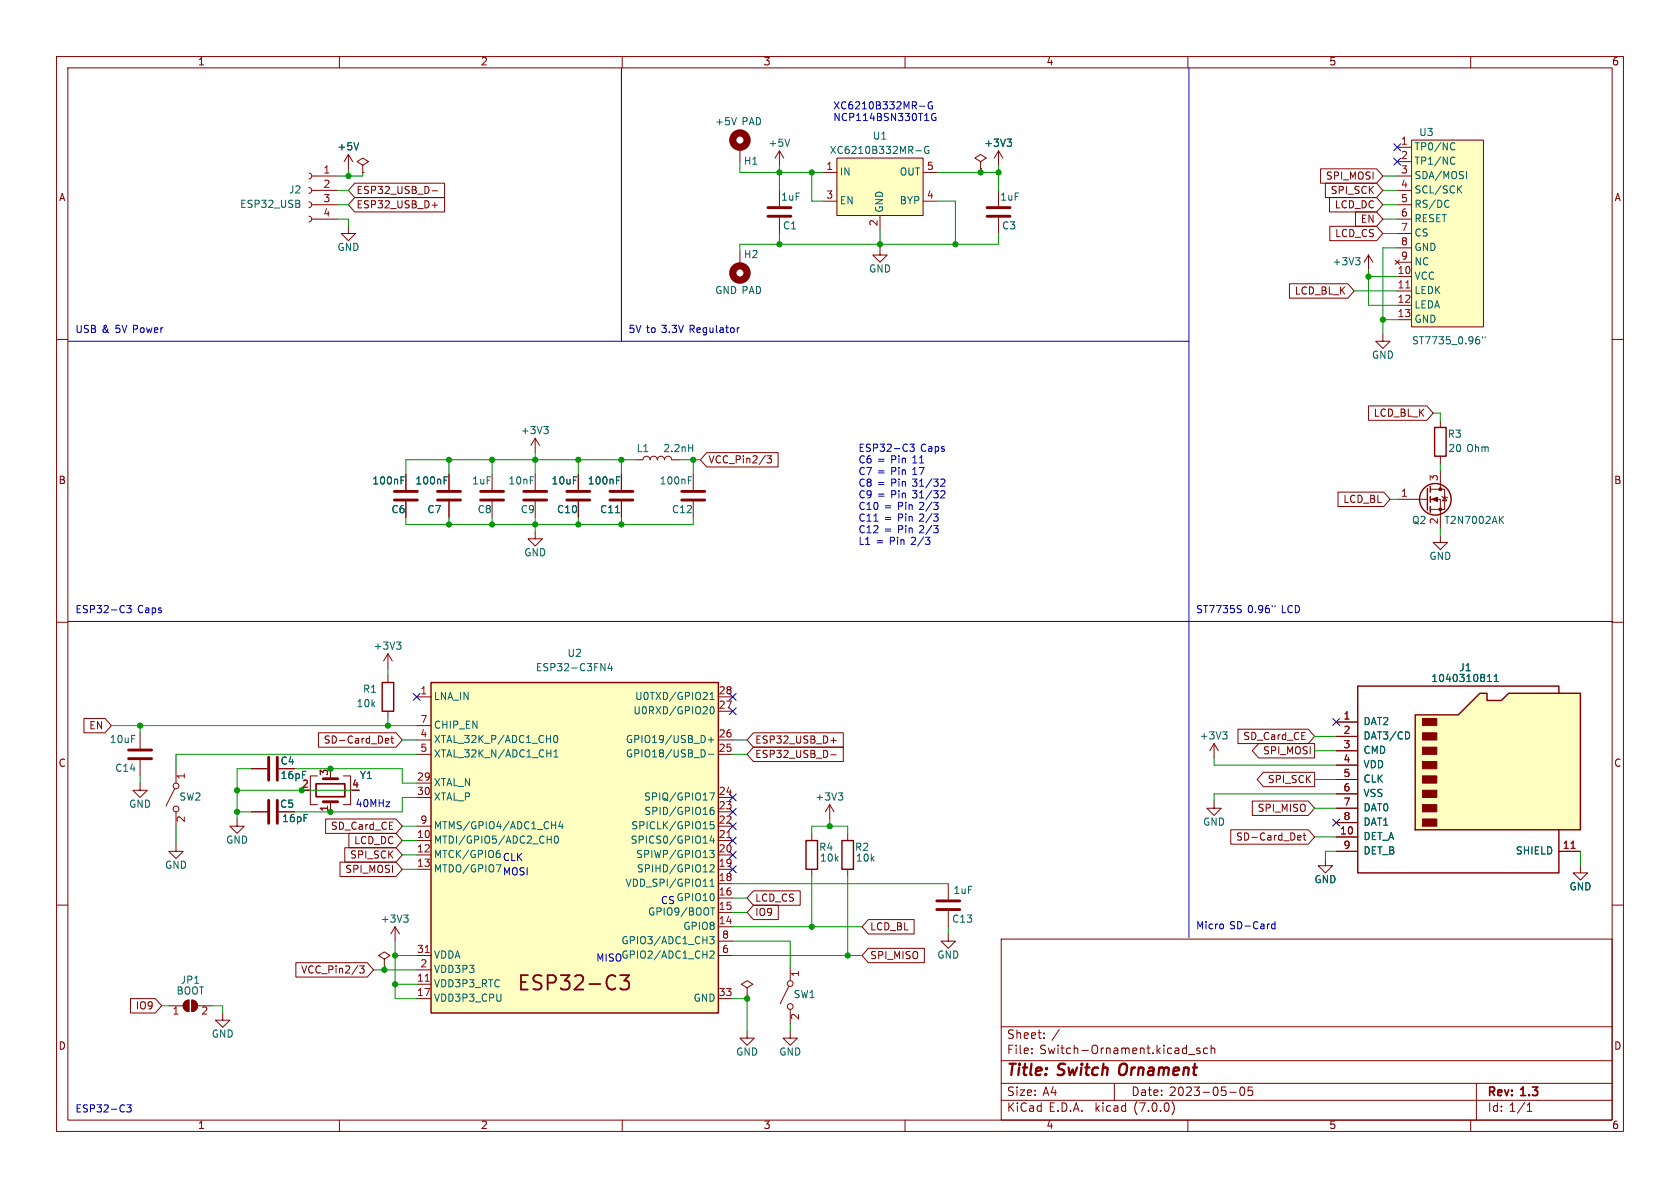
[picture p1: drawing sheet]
<svg xmlns="http://www.w3.org/2000/svg" width="297mm" height="210mm" viewBox="0 0 297 210" stroke-linecap="round" stroke-linejoin="round" font-family="sans-serif">
<g fill="none" stroke="#840000" stroke-width=".18">
<path d="M10 10h277v190h-277zM12 12h273v186h-273zM60 10v2M110 10v2M160 10v2M210 10v2M260 10v2M54.6 38.2l.4 .2 .1 .3-.1 .4-.4 .1M54.6 35.7l.4 .1 .1 .4-.1 .4-.4 .1M54.6 33.1l.4 .2 .1 .4-.1 .3-.4 .2M54.6 30.6l.4 .2 .1 .3-.1 .4-.4 .1M55.1 38.7h4.6"/>
<path d="M55.1 36.2h4.6M55.1 33.7h4.6M55.1 31.1h4.6M61.6 27.3l.8 1.3M61.6 27.3v2.5M61.6 27.3l-.8 1.3M64.1 29.2l-1-.6 1-.7 1.1 .7-1.1 .6v1.3M64.1 30.5h.1M130.8 26v2.6M137.8 26.7v2.5M137.8 33.7v2.7M137.8 38.5v2.8"/>
<path d="M137.8 26.7l-.8 1.2M137.8 26.7l.8 1.2M145.4 30.5h2.6M145.4 35.6h2.6M148 27.9h15.2v10.2h-15.2zM155.6 38.1v2.5M163.2 30.5h2.5M163.2 35.6h2.5M173.4 28.6l1-.7-1-.6-1.1 .6 1.1 .7v1.2M173.4 29.8h.1M176.5 26.7v2.5M176.5 33.7v2.7"/>
<path d="M176.5 38.5v2.8M176.5 26.7l-.7 1.2M176.5 26.7l.8 1.2M10 60h2M61.6 40v1.3h-1.3l1.3 1.2 1.3-1.2h-1.3M155.6 43.8v1.3h1.2l-1.2 1.3-1.3-1.3h1.3M285 60h2M94.6 77.5v2.5M94.6 77.5l-.7 1.2M94.6 77.5l.8 1.2M71.8 83.8v2.8M71.8 88.6v2.8"/>
<path d="M79.4 83.8v2.8M79.4 88.6v2.8M87 83.8v2.8M87 88.6v2.8M94.6 94v1.3h1.3l-1.3 1.2-1.3-1.2h1.3M94.6 83.8v2.8M94.6 88.6v2.8M102.2 83.8v2.8M102.2 88.6v2.8M109.9 83.8v2.8M109.9 88.6v2.8M112.4 81.3h1.3a.64 .64 0 0 1 .6-.7 .64 .64 0 0 1 .6 .7 .64 .64 0 0 1 .7-.7 .64 .64 0 0 1 .6 .7 .64 .64 0 0 1 .6-.7 .64 .64 0 0 1 .7 .7 .64 .64 0 0 1 .6-.7 .64 .64 0 0 1 .6 .7h1.3"/>
<path d="M10 110h2M68.6 115.6v2.5M68.6 119.4v1.3M68.6 115.6l-.8 1.2M68.6 115.6l.7 1.2M285 110h2M54.6 139.7h.3M56.1 137.2h-1.2v5h1.2M60.7 137.2h1.3v5h-1.3M68.6 125.7v1.3M214.6 131.4l-.7 1.3M214.6 131.4v2.6"/>
<path d="M214.6 131.4l.8 1.3M10 160h2M58.4 141.7v1.8M143.5 147.3v1.3M143.5 153.7v1.2M146.7 142.2l-.8 1.3M146.7 142.2v2.6M146.7 142.2l.7 1.3M149.9 147.3v1.3M149.9 153.7v1.2M167.6 156.2v2.8M214.6 141.6v1.3h1.3l-1.3 1.2-1.2-1.2h1.2"/>
<path d="M285 160h2M29.8 177.8h2.6M32.7 177.1l.7-.3v2a1.02 1.02 0 0 1-.9-.6 1.02 1.02 0 0 1 .2-1.1zM33.9 176.8a1.02 1.02 0 0 1 1 1 1.02 1.02 0 0 1-1 1zM34.9 177.8h2.6M39.4 179.1v1.2h1.2l-1.2 1.3-1.3-1.3h1.3M69.8 163.8l-.7 1.3M69.8 163.8v2.6M69.8 163.8l.8 1.3M167.6 165.1v1.3h1.3l-1.3 1.2-1.2-1.2h1.2M167.6 161v2.8M177 166h108v32h-108z"/>
<path d="M60 198v2M110 198v2M160 198v2M177 194.5h108M177 191.5h108M177 187.5h108M177 181.5h108M182.4 186.1v.2M182.4 185.3v.2M184.6 183.4v.2M184.6 182.6v.2M197 191.5v3"/>
<path d="M207.2 194.8a1.74 1.74 0 0 1 0 2.2M210 198v2M210.1 186.4h1.2M212.1 185.3h-.3l-.3 .2 .1 .2 .5 .1v.4h-.6M213.5 185.3h-.5l-.2 .2v.5l.1 .2h.6M214.1 185.4l.2-.1h.4l.1 1M214.1 184.8v1.5M217.4 193.1h1.1M219.4 192.2h.1a.81 .81 0 0 1 .6 .6 .81 .81 0 0 1-.3 .8l-.1 .1a.81 .81 0 0 1-.6-.7 .81 .81 0 0 1 .3-.8zM221.4 192.2h-.7l-.1 .7 .2-.2 .5 .1 .2 .2-.1 .5-.2 .2-.6-.2M260 198v2M261 191.5v6.5"/>
<path d="M270 196.5h.8M270 195.4l.4-.4v1.5"/>
</g>
<path d="M197.9 188.7v1.1" fill="none" stroke="#840000" stroke-width=".4"/>
<path d="M67.6 120.7h2v5h-2zM142.5 148.6h2v5.1h-2zM148.8 148.6h2.1v5.1h-2.1z" fill="none" stroke="#840000" stroke-width=".25"/>
<g fill="none" stroke="#006464" stroke-width=".18">
<path d="M63.4 25.2l-.4 1.3M130.2 20.8l-.4 1.3M139.6 24.6l-.4 1.3M161.9 26.7h1M164.2 25.9a.59 .59 0 0 0-.8 .6 .59 .59 0 0 0 .8 .6v-.5h-.2M178 24.6h.8l-.4 .5M178.6 25.1l.2 .2v.3l-.2 .3M96.1 75.4h.8l-.4 .5M96.7 75.9l.2 .2v.3l-.2 .3M121.7 79.2h.8M122.5 78.6v1.2M70.9 84.3h.6"/>
<path d="M78.5 84.3h.6M109 84.3h.6M70.1 113.5h.8l-.4 .5M70.6 114l.3 .2v.3l-.3 .3M216.1 129.4h.8l-.4 .5M216.7 129.9l.2 .2v.3l-.2 .2M148.2 140.2h.8l-.4 .5M148.7 140.7l.3 .2v.3l-.3 .2M71.4 161.8h.7l-.4 .4M71.9 162.2l.2 .3v.3l-.2 .2"/>
</g>
<g fill="none" stroke="#840000" stroke-width=".51">
<path d="M135.8 36.7h4M135.8 38.2h4M174.5 36.7h4.1M174.5 38.2h4.1M69.7 86.9h4.1M69.7 88.4h4.1M77.3 86.9h4.1M77.3 88.4h4.1M85 86.9h4M85 88.4h4M92.6 86.9h4M92.6 88.4h4"/>
<path d="M100.2 86.9h4.1M100.2 88.4h4.1M107.8 86.9h4.1M107.8 88.4h4.1M57.1 137.7h2.6M57.1 141.7h2.6M165.6 159.3h4.1M165.6 160.8h4.1"/>
</g>
<path d="M55.9 138.6h5.1v2.2h-5.1z" fill="none" stroke="#840000" stroke-width=".3"/>
<path d="M148 27.9h15.2v10.2h-15.2z" fill="#ffffc2" stroke="#ffffc2" stroke-width=".18"/>
<circle cx="130.8" cy="24.8" r="1.27" fill="none" stroke="#840000" stroke-width="1.3"/>
<g fill="#840000" stroke="#840000" stroke-width=".18">
<path d="M32.7 177.1l.7-.3v2a1.02 1.02 0 0 1-.9-.6 1.02 1.02 0 0 1 .2-1.1z"/>
<path d="M33.9 176.8a1.02 1.02 0 0 1 1 1 1.02 1.02 0 0 1-1 1z"/>
</g>
<path d="M250.2 126.4h7.6l3.8-3.8h1.3v1.2h2.5l1.3-1.2h12.7v24.1h-29.2z" fill="#ffffc2"/>
<g fill="#840000" stroke="#840000" stroke-width=".18">
<path d="M251.5 144.8h2.5v1.3h-2.5z"/>
<path d="M251.5 142.2h2.5v1.3h-2.5z"/>
<path d="M251.5 139.7h2.5v1.3h-2.5z"/>
<path d="M251.5 137.2h2.5v1.2h-2.5z"/>
<path d="M251.5 134.6h2.5v1.3h-2.5z"/>
<path d="M251.5 132.1h2.5v1.3h-2.5z"/>
<path d="M251.5 129.5h2.5v1.3h-2.5z"/>
<path d="M251.5 127h2.5v1.3h-2.5z"/>
<path d="M253.1 88.3l1-.4v.7z"/>
<circle cx="254.6" cy="90" r=".25"/>
<circle cx="254.6" cy="86.5" r=".25"/>
</g>
<g fill="none" stroke="#840000" stroke-width=".25">
<path d="M253.6 75.6h2.1v5h-2.1zM252.3 86.4v3.8M252.9 86v1M252.9 87.8v1M252.9 89.5v1.1M76.2 120.7h50.8v58.4h-50.8zM250.2 126.4h7.6l3.8-3.8h1.3v1.2h2.5l1.3-1.2h12.7v24.1h-29.2zM275.6 122.6v-1.3h-35.6v33h35.6v-7.6"/>
<circle cx="253.7" cy="88.3" r="2.79"/>
</g>
<g fill="none" stroke="#840000" stroke-width=".18">
<path d="M62.7 32.4h15.9v2.5h-15.9l-1.1-1.2zM62.7 34.9h15.9v2.6h-15.9l-1.1-1.3zM64.1 30.5h.1M76.4 33.7h1M76.4 36.3h1M173.4 29.8h.1M233.5 29.8h9.9l1.1 1.3-1.1 1.3h-9.9zM234.3 32.4h9.1l1.1 1.3-1.1 1.2h-9.1zM235 34.9h8.4l1.1 1.3-1.1 1.3h-8.4zM239.6 37.5h3.8l1.1 1.2-1.1 1.3h-3.8zM247 26h2.6M247 28.6h2.6"/>
<path d="M247 31.1h2.6M247 33.7h2.6M247 36.2h2.6M247 38.7h2.6M249.6 24.8h12.7v33h-12.7zM130.8 44.5v2.5M228 50.2h10.3l1.1 1.2-1.1 1.3h-10.3zM235.1 40h8.3l1.1 1.3-1.1 1.2h-8.3zM241.9 45.1l-.7 1.3M241.9 45.1v2.5M241.9 45.1l.8 1.3M244.5 59.1v1.2h1.2l-1.2 1.3-1.3-1.3h1.3"/>
<path d="M246.6 46l.8 .7M247 48.9h2.6M247 51.4h2.6M247 54h2.6M247 56.5h2.6M247 41.3h2.6M247 43.8h2.6M247 46.4h2.6M247.4 46l-.8 .7M241.9 71.8h10.4l1.1 1.2-1.1 1.3h-10.4zM254.6 74.3v1.3M71.8 83.8v2.8"/>
<path d="M71.8 88.6v2.8M79.4 83.8v2.8M79.4 88.6v2.8M102.2 83.8v2.8M102.2 88.6v2.8M109.9 83.8v2.8M109.9 88.6v2.8M122.6 83.8v2.8M122.6 88.6v2.8M124.9 80h12.7v2.6h-12.7l-1.1-1.3zM135.6 80.6h.8l-.4 .5 .3 .1v.5l-.2 .1-.5-.1M236.5 87h8.1l1.1 1.3-1.1 1.2h-8.1z"/>
<path d="M247 88.3h5.3M252.9 88.3h1.7v5M252.9 86.5h2.5v3.5h-2.5M254.6 94.6v1.3h1.3l-1.3 1.3-1.2-1.3h1.2M254.6 80.6v1.3M254.6 83.2v3.3M254.9 87.8l.1 .1h.8l.1 .1M255.4 87.9l.4 .6h-.8zM14.8 127h3.8l1.1 1.3-1.1 1.2h-3.8zM24.8 138.4v1.3h1.2l-1.2 1.3-1.3-1.3h1.3M24.8 129.5v2.8M24.8 134.4v2.8"/>
<path d="M30.9 139.4l-1.6 3.1M31.1 135.9v2.5M44.4 135.9h2.8M56.3 129.5h13.7l1.1 1.3-1.1 1.3h-13.7zM68.3 130.5l.4 .1v.2l-.6 .1M68.7 131.3l-.4 .1M69.1 130.5h.5M69.3 130.1v1.1l.3 .2M73.7 123.2h2.5M73.7 133.4h2.5M73.7 130.8h2.5M73.7 138.4h2.5"/>
<path d="M73.7 128.3h2.5M127 123.2h2.5M127 133.4h2.5M127 130.8h2.5M127 125.7h2.5M133.2 129.5h15.9v2.6h-15.9l-1.1-1.3zM133.2 132.1h15.9v2.5h-15.9l-1.1-1.2zM146.9 130.9h.9M146.9 133.4h.9M218.9 128.9h12.4l1.1 1.3-1.1 1.2h-12.4zM222.5 131.4h9.9v2.6h-9.9l-1.1-1.3zM223.4 136.5h9v2.6h-9l-1.2-1.3z"/>
<path d="M236.2 127.6h3.8M236.2 130.2h3.8M236.2 132.7h3.8M236.2 135.3h3.8M236.2 137.8h3.8M31.1 149.2v1.3h1.3l-1.3 1.3-1.3-1.3h1.3M31.1 143.5v2.6M41.9 144.8v1.3h1.3l-1.3 1.2-1.3-1.2h1.3M44.4 143.5h2.8M57.6 144.8h12.4l1.1 1.3-1.1 1.2h-12.4zM58.4 142.2v1.3M60.1 152.4h9.9l1.1 1.3-1.1 1.2h-9.9z"/>
<path d="M61 149.9h9l1.1 1.2-1.1 1.3h-9zM61.7 147.3h8.3l1.1 1.3-1.1 1.3h-8.3zM73.7 148.6h2.5M73.7 151.1h2.5M73.7 153.7h2.5M73.7 146.1h2.5M73.7 141h2.5M127 143.5h2.5M127 148.6h2.5M127 151.1h2.5M127 153.7h2.5M127 158.8h2.5"/>
<path d="M127 156.2h2.5M127 146.1h2.5M127 141h2.5M133.2 157.5h8.3v2.5h-8.3l-1.1-1.2zM217.6 146.7h13.7l1.1 1.3-1.1 1.2h-13.7zM221.4 141.6h9.9l1.1 1.3-1.1 1.2h-9.9zM229.6 147.7h.4v.3l-.6 .1M230 148.5h-.4M230.4 147.7h.5M230.6 147.2v1.1l.3 .2M234.3 151.8v1.2h1.3l-1.3 1.3-1.3-1.3h1.3M236.2 148h3.8"/>
<path d="M236.2 150.5h3.8M236.2 140.3h3.8M236.2 142.9h3.8M236.2 145.4h3.8M275.6 150.5h3.8M279.4 153v1.3h1.3l-1.3 1.3-1.3-1.3h1.3M23.1 176.5h4.4l1.1 1.3-1.1 1.3h-4.4zM52.3 170.2h12.6l1.1 1.3-1.1 1.2h-12.6zM63.6 170.7h.8l-.5 .5 .4 .1v.6l-.2 .1-.5-.1M67.9 169.5l1.1-.6-1.1-.6-1 .6 1 .6v1.3M67.9 170.8h.1M73.7 174h2.5"/>
<path d="M73.7 176.5h2.5M73.7 171.5h2.5M73.7 168.9h2.5M127 163.8h2.5M127 161.3h2.5M127 176.5h2.5M127 168.9h2.5M127 166.4h2.5M132.1 174.6l1-.6-1-.6-1 .6 1 .6v1.3M132.1 175.9h.1M133.2 160h4.4v2.6h-4.4l-1.1-1.3zM139.4 174.4l-1.5 3"/>
<path d="M139.7 170.8v2.6M139.7 178.4v2.6M153.5 167.6h9.9v2.6h-9.9l-1.1-1.3zM153.5 162.6h8.1v2.5h-8.1l-1.1-1.3zM132.1 182.2v1.3h1.2l-1.2 1.3-1.3-1.3h1.3M139.7 182.2v1.3h1.3l-1.3 1.3-1.3-1.3h1.3"/>
<circle cx="31.1" cy="138.9" r=".51"/>
<circle cx="31.1" cy="143" r=".51"/>
<circle cx="139.7" cy="173.9" r=".51"/>
<circle cx="139.7" cy="177.9" r=".51"/>
</g>
<path d="M248.5 50.9h.8M128.5 148.1h.7M277.7 150h.8M75.2 173.5h.7M75.2 168.4h.7" fill="none" stroke="#a90000" stroke-width=".18"/>
<g fill="none" stroke="#006464" stroke-width=".18">
<path d="M63.4 25.2l-.4 1.3M178 24.6h.8l-.4 .5M178.6 25.1l.2 .2v.3l-.2 .3M256.1 35.5h.1M256.2 36.5l-.1 .1M256.8 25.2l.4 .2M256.8 27.8l.4 .1M257.2 26.4l-.4 .1M257.2 28.9l-.4 .1M257.9 33.4l.5 .7M258.4 32.9l-.7 .7M259.3 30.3v1.3"/>
<path d="M239.6 45.6h.8l-.4 .4M240.2 46l.2 .3v.3l-.2 .2M261.2 59.5h.3M262.1 59.5v.3M262.6 59.5v.3M261.1 60l.4 .1 .1 .1-.1 .5-.4 .1M70.9 84.3h.6M78.5 84.3h.6M109 84.3h.6M121.7 84.3h.6M265.3 91.8l.5 .7M265.8 91.3l-.7 .7"/>
<path d="M106.2 117.3l.8 1.3v-1.3M107.8 117.2l-.3 1h.8M108.1 117.7v.9M263.1 119.5l.2-.3v1.3M264.2 119.6l.3-.4v1.3M97.9 133.8h.8M97.9 132.9l.4-.4v1.3M98 130.1l.2-.1a.68 .68 0 0 1 .4 .6 .68 .68 0 0 1-.4 .7l-.2-.1-.1-.4zM124.3 132.5a.68 .68 0 0 1 .4 .7 .68 .68 0 0 1-.4 .6M125.2 133.3h1M125.2 130.8h1M125.5 122.7l.4-.3v1.3"/>
<path d="M125.5 123.7h.8M125.7 130.3v1M125.7 125l.1-.1a.68 .68 0 0 1 .5 .7 .68 .68 0 0 1-.5 .6 .84 .84 0 0 1-.1-1.2zM249.1 129.6l.1 .3-.1 .6M263 120.5h.7M264.2 120.5h.7M87.7 152.9h.9l-.6 1.2M88 150.8l.4 .1M88.1 150.3h.2M88.4 151.5l-.4 .1M96.7 148.4h.8M97.5 147.8v1.3"/>
<path d="M97.5 145.9h.7M98.2 147.8h.1a.68 .68 0 0 1 .4 .6 .68 .68 0 0 1-.4 .7 .84 .84 0 0 1-.1-1.3zM98.2 145.2v1.3M99.1 145.2l-.3 .9h.8M99.4 145.7v.8M125.5 150.3h.8l-.5 .5 .4 .1v.6l-.2 .1-.5-.1M125.5 140.2h.8l-.5 1.2M125.5 153l.5-.1 .3 .3-.8 .9h.8M125.5 156.7h.8M125.5 155.8l.4-.4v1.3M125.8 147.7l-.3 .9h.8M126.1 142.7l-.3 .1a.86 .86 0 0 0 0 1.2l.4-.1 .1-.5-.3-.2-.4 .1-.1 .1"/>
<path d="M126.1 148.2v.9M126.2 145.2h-.6l-.1 .7 .2-.2 .4 .1 .2 .2-.1 .4-.2 .1-.5-.1M125.5 165.6h.8l-.5 .5 .4 .1v.5l-.2 .1-.5-.1M125.5 168.2l.5-.1 .3 .4-.8 .9h.8M125.6 160.5h.8M126 160.5v1.3"/>
</g>
<circle cx="130.8" cy="48.3" r="1.27" fill="none" stroke="#840000" stroke-width="1.3"/>
<path d="M120.5 86.9h4.1M120.5 88.4h4.1M22.7 132.6h4.1M22.7 134.1h4.1M47.5 133.9v4M49 133.9v4M47.5 141.5v4M49 141.5v4" fill="none" stroke="#840000" stroke-width=".51"/>
<g fill="#ffffc2" stroke="#ffffc2" stroke-width=".18">
<path d="M249.6 24.8h12.7v33h-12.7z"/>
<path d="M76.2 120.7h50.8v58.4h-50.8z"/>
</g>
<path d="M109.6 172.4h1.6l-.8 1a.69 .69 0 0 1 .8 .4v.6l-.2 .4-.3 .1h-.7l-.4-.2" fill="none" stroke="#840000" stroke-width=".32"/>
<g fill="none" stroke="#0000c2" stroke-width=".18">
<path d="M109.9 12.1v48.2M162.6 18.8h.9M164.8 18a.59 .59 0 0 0-.7 .6 .59 .59 0 0 0 .7 .6l.1-.5h-.3M210.2 12.1v153.6M165.4 20.1a.59 .59 0 0 0-.7 .6 .59 .59 0 0 0 .7 .6l.1-.5h-.3M130.7 57.9l-.4 .3M12.1 60.3h198.1M160.8 78.5h.8l-.4 .5 .4 .1v.6l-.2 .1-.6-.1M164.3 95.5l.1 .2-.1 .5M164.4 95l-.4 .5M165.1 90.9h.7l-.4 .4M165.1 92.9h.7l-.4 .5"/>
<path d="M165.7 89.3l.1 .2-.1 .5M165.7 91.4l.1 .2-.1 .5M165.7 93.5l.1 .1-.1 .5M165.8 88.8l-.4 .5M166.4 84.7h.4l.3 .3-.8 1h.8M166.4 86.8l.4-.1 .3 .4-.8 .9h.8M12.1 109.9h273M22.4 107h.8l-.4 .5 .3 .1v.6l-.1 .1-.6-.1M219.3 107l.1 .1M219.3 107.8l.1 .1-.1 .3M225.4 107v.3M224.8 163.9l.2 .3 .4-.1"/>
<path d="M225.4 162.9v1.3M225.4 163.4l-.4-.1-.2 .3M22.4 195.3h.8l-.4 .5 .3 .1v.6l-.1 .1-.6-.1"/>
</g>
<g fill="none" stroke="#009600" stroke-width=".18">
<path d="M59.7 38.7h1.9v1.3M59.7 33.7h1.9M59.7 36.2h1.9M61.6 29.8v1.3M64.1 30.5v.6h-4.4M130.8 28.6v1.9h14.6M137.8 29.2v4.5M143.5 30.5v5.1h1.9M165.7 30.5h10.8M165.7 35.6h3.2v7.6M173.4 29.8v.7M176.5 29.2v4.5"/>
<path d="M244.5 38.7h2.5M244.5 33.7h2.5M244.5 36.2h2.5M244.5 31.1h2.5M137.8 41.3v1.9M155.6 40.6v3.2M176.5 41.3v1.9h-45.7v1.3M239.4 51.4h7.6M241.9 47.6v6.4h5.1M241.9 48.9h5.1M244.5 41.3h2.5M244.5 56.5h2.5"/>
<path d="M247 43.8h-2.5v15.3M253.4 73h1.2v1.3M71.8 91.4v1.3h50.8v-1.3M79.4 81.3v2.5M79.4 91.4v1.3M87 81.3v2.5M87 91.4v1.3M94.6 80v3.8M94.6 91.4v2.6M102.2 81.3v2.5M102.2 91.4v1.3M109.9 81.3v2.5"/>
<path d="M109.9 91.4v1.3M112.4 81.3h-40.6v2.5M120 81.3h3.8M122.6 81.3v2.5M245.7 88.3h1.3M254.6 81.9v1.3M254.6 93.3v1.3M68.6 118.1v1.3M19.7 128.3h54M24.8 128.3v1.2M24.8 137.2v1.2M41.9 139.7h21.6"/>
<path d="M44.4 135.9h-2.5v8.9M52.1 135.9h19v2.5h2.6M68.6 127v1.3M71.1 130.8h2.6M73.7 133.4h-42.6v2.5M129.5 133.4h2.6M129.5 130.8h2.6M214.6 134v1.3h21.6M232.4 130.2h3.8M232.4 137.8h3.8M232.4 132.7h3.8M31.1 146.1v3.1"/>
<path d="M41.9 143.5h2.5M71.1 148.6h2.6M71.1 146.1h2.6M71.1 153.7h2.6M71.1 151.1h2.6M73.7 141h-2.6v2.5h-19M129.5 158.8h2.6M129.5 156.2h38.1M143.5 147.3v-1.2h6.4v1.2M143.5 154.9v8.9M146.7 144.8v1.3M149.9 154.9v14"/>
<path d="M232.4 142.9h3.8M232.4 148h3.8M236.2 140.3h-21.6v1.3M236.2 150.5h-1.9v1.3M279.4 150.5v2.5M28.6 177.8h1.2M37.5 177.8h1.9v1.3M66 171.5h7.7M67.9 170.8v.7M69.8 166.4v10.1h3.9M69.8 168.9h3.9M69.8 174h3.9"/>
<path d="M129.5 168.9h22.9M129.5 161.3h2.6M129.5 176.5h2.6M129.5 166.4h10.2v4.4M129.5 163.8h22.9M132.1 175.9v6.3M167.6 163.8v1.3M139.7 181v1.2"/>
</g>
<g fill="none" stroke="#000084" stroke-width=".18">
<path d="M246.4 28l1.2 1.2M246.4 25.4l1.2 1.2M247.6 28l-1.2 1.2M247.6 25.4l-1.2 1.2M73.1 122.6l1.2 1.2M74.3 122.6l-1.2 1.2M128.9 125.1l1.2 1.2M128.9 122.6l1.2 1.2M130.1 125.1l-1.2 1.2M130.1 122.6l-1.2 1.2M235.6 127l1.2 1.2M236.8 127l-1.2 1.2"/>
<path d="M128.9 150.5l1.2 1.2M128.9 140.4l1.2 1.2M128.9 145.4l1.2 1.3M128.9 142.9l1.2 1.2M128.9 148l1.2 1.2M128.9 153.1l1.2 1.2M130.1 150.5l-1.2 1.2M130.1 140.4l-1.2 1.2M130.1 142.9l-1.2 1.2M130.1 145.4l-1.2 1.3M130.1 148l-1.2 1.2M130.1 153.1l-1.2 1.2"/>
<path d="M235.6 144.8l1.2 1.2M236.8 144.8l-1.2 1.2"/>
</g>
<g fill="#009600" stroke="#009600" stroke-width=".18">
<circle cx="61.6" cy="31.1" r=".46"/>
<circle cx="79.4" cy="81.3" r=".46"/>
<circle cx="68.6" cy="128.3" r=".46"/>
<circle cx="69.8" cy="174" r=".46"/>
<circle cx="132.1" cy="176.5" r=".46"/>
<circle cx="67.9" cy="171.5" r=".46"/>
<circle cx="41.9" cy="143.5" r=".46"/>
<circle cx="69.8" cy="168.9" r=".46"/>
<circle cx="53.3" cy="139.7" r=".46"/>
<circle cx="41.9" cy="139.7" r=".46"/>
<circle cx="24.8" cy="128.3" r=".46"/>
<circle cx="58.4" cy="135.9" r=".46"/>
<circle cx="58.4" cy="143.5" r=".46"/>
<circle cx="87" cy="92.7" r=".46"/>
<circle cx="79.4" cy="92.7" r=".46"/>
<circle cx="87" cy="81.3" r=".46"/>
<circle cx="94.6" cy="92.7" r=".46"/>
<circle cx="102.2" cy="81.3" r=".46"/>
<circle cx="94.6" cy="81.3" r=".46"/>
<circle cx="102.2" cy="92.7" r=".46"/>
<circle cx="109.9" cy="81.3" r=".46"/>
<circle cx="173.4" cy="30.5" r=".46"/>
<circle cx="168.9" cy="43.2" r=".46"/>
<circle cx="176.5" cy="30.5" r=".46"/>
<circle cx="155.6" cy="43.2" r=".46"/>
<circle cx="143.5" cy="30.5" r=".46"/>
<circle cx="137.8" cy="30.5" r=".46"/>
<circle cx="137.8" cy="43.2" r=".46"/>
<circle cx="122.6" cy="81.3" r=".46"/>
<circle cx="109.9" cy="92.7" r=".46"/>
<circle cx="244.5" cy="56.5" r=".46"/>
<circle cx="241.9" cy="48.9" r=".46"/>
<circle cx="146.7" cy="146.1" r=".46"/>
<circle cx="149.9" cy="168.9" r=".46"/>
<circle cx="143.5" cy="163.8" r=".46"/>
</g>
<text font-size="3.5" fill="#840000" x="91.4" y="175.7">ESP32-C3</text>
<g font-size="2.8" fill="#840000">
<text x="178" y="190.8">Title:</text>
<text x="187.1" y="190.8">Switch</text>
<text x="198.6" y="190.8">Ornament</text>
</g>
<g font-size="2.1" fill="#840000">
<text x="178" y="183.9">Sheet:</text>
<text x="185.9" y="183.9">/</text>
<text x="178" y="186.6">File:</text>
<text x="183.8" y="186.6">Switch-Ornament.kicad_sch</text>
<text x="178" y="196.8">KiCad</text>
<text x="178" y="194">Size:</text>
<text x="184.3" y="194">A4</text>
<text x="185.4" y="196.8">E.D.A.</text>
<text x="193.7" y="196.8">kicad</text>
<text x="200" y="194">Date:</text>
<text x="200.6" y="196.8">(7.0.0)</text>
<text x="206.7" y="194">2023-05-05</text>
<text x="263" y="194.2">Rev:</text>
<text x="263" y="196.8">Id: 1/1</text>
<text x="269" y="194.2">1.3</text>
</g>
<g font-size="1.8" fill="#840000">
<text x="35" y="11.8">1</text>
<text x="85" y="11.8">2</text>
<text x="135" y="11.8">3</text>
<text x="185" y="11.8">4</text>
<text x="235" y="11.8">5</text>
<text x="285" y="11.8">6</text>
<text x="10.4" y="35.8">A</text>
<text x="63" y="34.6">ESP32_USB_D-</text>
<text x="234.3" y="32">SPI_MOSI</text>
<text x="235.1" y="34.6">SPI_SCK</text>
<text x="285.4" y="35.8">A</text>
<text x="63" y="37.1">ESP32_USB_D+</text>
<text x="235.8" y="37.1">LCD_DC</text>
<text x="240.4" y="39.7">EN</text>
<text x="235.9" y="42.2">LCD_CS</text>
<text x="228.8" y="52.4">LCD_BL_K</text>
<text x="242.7" y="73.9">LCD_BL_K</text>
<text x="125.3" y="82.2">VCC_Pin2/3</text>
<text x="10.3" y="85.8">B</text>
<text x="237.4" y="89.2">LCD_BL</text>
<text x="285.3" y="85.8">B</text>
<text x="15.6" y="129.2">EN</text>
<text x="57.1" y="131.7">SD-Card_Det</text>
<text x="133.5" y="131.7">ESP32_USB_D+</text>
<text x="219.7" y="131.1">SD_Card_CE</text>
<text x="10.3" y="135.8">C</text>
<text x="49.5" y="135.4">C4</text>
<text x="133.5" y="134.3">ESP32_USB_D-</text>
<text x="223.2" y="133.6">SPI_MOSI</text>
<text x="285.3" y="135.8">C</text>
<text x="49.5" y="143.1">C5</text>
<text x="222.2" y="143.8">SPI_MISO</text>
<text x="224" y="138.7">SPI_SCK</text>
<text x="58.4" y="147">SD_Card_CE</text>
<text x="62.5" y="149.5">LCD_DC</text>
<text x="218.4" y="148.9">SD-Card_Det</text>
<text x="60.9" y="154.6">SPI_MOSI</text>
<text x="61.8" y="152">SPI_SCK</text>
<text x="133.5" y="159.7">LCD_CS</text>
<text x="133.5" y="162.2">IO9</text>
<text x="153.8" y="164.7">LCD_BL</text>
<text x="53.1" y="172.4">VCC_Pin2/3</text>
<text x="153.8" y="169.8">SPI_MISO</text>
<text x="23.9" y="178.7">IO9</text>
<text x="10.3" y="185.8">D</text>
<text x="285.3" y="185.8">D</text>
<text x="35" y="199.8">1</text>
<text x="85" y="199.8">2</text>
<text x="135" y="199.8">3</text>
<text x="185" y="199.8">4</text>
<text x="235" y="199.8">5</text>
<text x="285" y="199.8">6</text>
</g>
<g font-size="1.8" fill="#006464">
<text x="126.4" y="22.4">+5V</text>
<text x="131.1" y="22.4">PAD</text>
<text x="59.6" y="26.9">+5V</text>
<text x="131.5" y="29.4">H1</text>
<text x="135.8" y="26.2">+5V</text>
<text x="146.6" y="27.5">XC6210B332MR-G</text>
<text x="154.2" y="25">U1</text>
<text x="173.9" y="26.2">+3V3</text>
<text x="250.1" y="26.9">TP0/NC</text>
<text x="250.1" y="29.4">TP1/NC</text>
<text x="250.8" y="24.3">U3</text>
<text x="51" y="34.5">J2</text>
<text x="138" y="35.8">1uF</text>
<text x="148.5" y="31.3">IN</text>
<text x="158.9" y="31.3">OUT</text>
<text x="176.8" y="35.8">1uF</text>
<text x="250.1" y="31.9">SDA/MOSI</text>
<text x="250.1" y="34.5">SCL/SCK</text>
<text x="42.4" y="37">ESP32_USB</text>
<text x="138.4" y="40.8">C1</text>
<text x="148.5" y="36.4">EN</text>
<text x="156.4" y="37.6" transform="rotate(-90 156.4 37.6)">GND</text>
<text x="158.9" y="36.4">BYP</text>
<text x="177.1" y="40.8">C3</text>
<text x="250.1" y="37">RS/DC</text>
<text x="250.1" y="39.6">RESET</text>
<text x="59.6" y="44.6">GND</text>
<text x="131.5" y="45.9">H2</text>
<text x="235.5" y="47.2">+3V3</text>
<text x="250.1" y="42.1">CS</text>
<text x="250.1" y="44.6">GND</text>
<text x="250.1" y="47.2">NC</text>
<text x="126.4" y="52.3">GND PAD</text>
<text x="153.6" y="48.5">GND</text>
<text x="250.1" y="49.7">VCC</text>
<text x="250.1" y="52.3">LEDK</text>
<text x="250.1" y="54.8">LEDA</text>
<text x="250.1" y="57.3">GND</text>
<text x="242.5" y="63.7">GND</text>
<text x="249.6" y="61.2">ST7735_0.96&quot;</text>
<text x="92" y="77">+3V3</text>
<text x="255.9" y="77.7">R3</text>
<text x="112.5" y="80.2">L1</text>
<text x="117.2" y="80.2">2.2nH</text>
<text x="256" y="80.2">20</text>
<text x="259.3" y="80.2">Ohm</text>
<text x="65.8" y="85.9">100nF</text>
<text x="73.4" y="85.9">100nF</text>
<text x="83.4" y="85.9">1uF</text>
<text x="89.8" y="85.9">10nF</text>
<text x="97.4" y="85.9">10uF</text>
<text x="103.9" y="85.9">100nF</text>
<text x="116.6" y="85.9">100nF</text>
<text x="69.1" y="91">C6</text>
<text x="75.5" y="91">C7</text>
<text x="84.4" y="91">C8</text>
<text x="92" y="91">C9</text>
<text x="98.4" y="91">C10</text>
<text x="106" y="91">C11</text>
<text x="118.7" y="91">C12</text>
<text x="249.6" y="92.9">Q2</text>
<text x="255.3" y="92.9">T2N7002AK</text>
<text x="92.6" y="98.6">GND</text>
<text x="252.6" y="99.3">GND</text>
<text x="66" y="115.1">+3V3</text>
<text x="94.7" y="118.9">ESP32-C3FN4</text>
<text x="100.3" y="116.4">U2</text>
<text x="257.9" y="118.9">J1</text>
<text x="63" y="125.3">10k</text>
<text x="64.1" y="122.7">R1</text>
<text x="76.7" y="124">LNA_IN</text>
<text x="112.2" y="124">U0TXD/GPIO21</text>
<text x="253" y="120.8">1040310811</text>
<text x="19.3" y="131.6">10uF</text>
<text x="76.7" y="131.6">XTAL_32K_P/ADC1_CH0</text>
<text x="76.7" y="129.1">CHIP_EN</text>
<text x="110.5" y="131.6">GPIO19/USB_D+</text>
<text x="111.9" y="126.6">U0RXD/GPIO20</text>
<text x="212" y="131">+3V3</text>
<text x="241" y="128.5">DAT2</text>
<text x="241" y="131">DAT3/CD</text>
<text x="20.3" y="136.7">C14</text>
<text x="49.5" y="138">16pF</text>
<text x="63.6" y="138">Y1</text>
<text x="76.7" y="134.2">XTAL_32K_N/ADC1_CH1</text>
<text x="110.5" y="134.2">GPIO18/USB_D-</text>
<text x="241" y="133.5">CMD</text>
<text x="241" y="136.1">VDD</text>
<text x="22.8" y="143.1">GND</text>
<text x="31.7" y="141.8">SW2</text>
<text x="76.7" y="139.3">XTAL_N</text>
<text x="76.7" y="141.8">XTAL_P</text>
<text x="113.7" y="141.8">SPIQ/GPIO17</text>
<text x="144.1" y="141.8">+3V3</text>
<text x="241" y="138.6">CLK</text>
<text x="241" y="141.2">VSS</text>
<text x="241" y="143.7">DAT0</text>
<text x="39.9" y="149.4">GND</text>
<text x="49.8" y="145.6">16pF</text>
<text x="76.7" y="149.4">MTDI/GPIO5/ADC2_CH0</text>
<text x="76.7" y="146.9">MTMS/GPIO4/ADC1_CH4</text>
<text x="111.4" y="149.4">SPICS0/GPIO14</text>
<text x="111.5" y="146.9">SPICLK/GPIO15</text>
<text x="113.8" y="144.3">SPID/GPIO16</text>
<text x="212.6" y="146.2">GND</text>
<text x="241" y="148.8">DET_A</text>
<text x="241" y="146.2">DAT1</text>
<text x="29.1" y="153.9">GND</text>
<text x="76.7" y="152">MTCK/GPIO6</text>
<text x="76.7" y="154.5">MTDO/GPIO7</text>
<text x="112.3" y="152">SPIWP/GPIO13</text>
<text x="112.5" y="154.5">SPIHD/GPIO12</text>
<text x="144.7" y="150.7">R4</text>
<text x="144.9" y="152.6">10k</text>
<text x="151.1" y="150.7">R2</text>
<text x="151.2" y="152.6">10k</text>
<text x="241" y="151.3">DET_B</text>
<text x="267.9" y="151.3">SHIELD</text>
<text x="110.5" y="157">VDD_SPI/GPIO11</text>
<text x="119.5" y="159.6">GPIO10</text>
<text x="168.5" y="158.3">1uF</text>
<text x="232.3" y="156.4">GND</text>
<text x="277.4" y="157.7">GND</text>
<text x="67.2" y="163.4">+3V3</text>
<text x="109.7" y="167.2">GPIO3/ADC1_CH3</text>
<text x="114.5" y="162.1">GPIO9/BOOT</text>
<text x="120.7" y="164.7">GPIO8</text>
<text x="168.3" y="163.4">C13</text>
<text x="76.7" y="172.3">VDD3P3</text>
<text x="76.7" y="169.7">VDDA</text>
<text x="109.7" y="169.7">GPIO2/ADC1_CH2</text>
<text x="165.6" y="169.7">GND</text>
<text x="31.1" y="176.1">BOOT</text>
<text x="31.9" y="174.2">JP1</text>
<text x="76.7" y="174.8">VDD3P3_RTC</text>
<text x="76.7" y="177.4">VDD3P3_CPU</text>
<text x="122.5" y="177.4">GND</text>
<text x="140.2" y="176.7">SW1</text>
<text x="37.4" y="183.7">GND</text>
<text x="130.1" y="186.9">GND</text>
<text x="137.7" y="186.9">GND</text>
</g>
<g font-size="1.8" fill="#0000c2">
<text x="147.3" y="19.5">XC6210B332MR-G</text>
<text x="147.3" y="21.6">NCP114BSN330T1G</text>
<text x="13.3" y="59.1">USB &amp;</text>
<text x="20.5" y="59.1">5V Power</text>
<text x="111.1" y="59.1">5V to</text>
<text x="117.1" y="59.1">3.3V</text>
<text x="122.1" y="59.1">Regulator</text>
<text x="151.8" y="80.1">ESP32-C3</text>
<text x="151.8" y="82.1">C6 =</text>
<text x="157.6" y="82.1">Pin</text>
<text x="161.5" y="82.1">11</text>
<text x="162.8" y="80.1">Caps</text>
<text x="151.8" y="84.2">C7 =</text>
<text x="151.8" y="86.2">C8 =</text>
<text x="151.8" y="88.3">C9 =</text>
<text x="157.6" y="84.2">Pin</text>
<text x="157.6" y="86.2">Pin</text>
<text x="157.6" y="88.3">Pin</text>
<text x="161.5" y="84.2">17</text>
<text x="161.5" y="86.2">31/32</text>
<text x="161.5" y="88.3">31/32</text>
<text x="151.8" y="90.3">C10</text>
<text x="151.8" y="92.4">C11</text>
<text x="151.8" y="94.5">C12</text>
<text x="156.3" y="90.3">=</text>
<text x="156.3" y="92.4">=</text>
<text x="156.3" y="94.5">=</text>
<text x="158.8" y="90.3">Pin</text>
<text x="158.8" y="92.4">Pin</text>
<text x="158.8" y="94.5">Pin</text>
<text x="162.7" y="90.3">2/3</text>
<text x="162.7" y="92.4">2/3</text>
<text x="162.7" y="94.5">2/3</text>
<text x="151.8" y="96.5">L1 =</text>
<text x="157.4" y="96.5">Pin</text>
<text x="161.3" y="96.5">2/3</text>
<text x="13.3" y="108.6">ESP32-C3</text>
<text x="24.3" y="108.6">Caps</text>
<text x="211.5" y="108.6">ST7735S</text>
<text x="220.6" y="108.6">0.96&quot;</text>
<text x="226.7" y="108.6">LCD</text>
<text x="62.9" y="142.9">40MHz</text>
<text x="88.9" y="152.4">CLK</text>
<text x="88.9" y="154.9">MOSI</text>
<text x="116.8" y="160">CS</text>
<text x="211.5" y="164.5">Micro</text>
<text x="217.4" y="164.5">SD-Card</text>
<text x="105.4" y="170.2">MISO</text>
<text x="13.3" y="196.9">ESP32-C3</text>
</g>
<g font-size="1.8" fill="#a90000">
<text x="247.6" y="25.8">1</text>
<text x="247.6" y="28.3">2</text>
<text x="57.1" y="30.9">1</text>
<text x="57.1" y="33.4">2</text>
<text x="57.1" y="35.9">3</text>
<text x="146" y="30.2">1</text>
<text x="146" y="35.3">3</text>
<text x="163.8" y="35.3">4</text>
<text x="163.8" y="30.2">5</text>
<text x="247.6" y="30.9">3</text>
<text x="247.6" y="33.4">4</text>
<text x="247.6" y="35.9">5</text>
<text x="57.1" y="38.5">4</text>
<text x="155.3" y="40" transform="rotate(-90 155.3 40)">2</text>
<text x="247.6" y="38.5">6</text>
<text x="247.6" y="41">7</text>
<text x="247.6" y="43.6">8</text>
<text x="247.6" y="46.1">9</text>
<text x="247" y="48.6">10</text>
<text x="247" y="51.2">11</text>
<text x="247" y="53.7">12</text>
<text x="247" y="56.3">13</text>
<text x="247.6" y="88">1</text>
<text x="254.4" y="85.1" transform="rotate(-90 254.4 85.1)">3</text>
<text x="254.4" y="92.7" transform="rotate(-90 254.4 92.7)">2</text>
<text x="74.3" y="122.9">1</text>
<text x="127" y="125.5">27</text>
<text x="127" y="122.9">28</text>
<text x="74.3" y="130.6">4</text>
<text x="74.3" y="128">7</text>
<text x="127" y="130.6">26</text>
<text x="237.5" y="127.4">1</text>
<text x="237.5" y="129.9">2</text>
<text x="33" y="137.8" transform="rotate(-90 33 137.8)">1</text>
<text x="58.2" y="137.2" transform="rotate(-90 58.2 137.2)">3</text>
<text x="74.3" y="133.1">5</text>
<text x="127" y="133.1">25</text>
<text x="237.5" y="132.5">3</text>
<text x="237.5" y="135">4</text>
<text x="237.5" y="137.5">5</text>
<text x="53.3" y="139.4">2</text>
<text x="58.2" y="143.5" transform="rotate(-90 58.2 143.5)">1</text>
<text x="62.2" y="139.4">4</text>
<text x="73.7" y="138.2">29</text>
<text x="73.7" y="140.7">30</text>
<text x="127" y="143.3">23</text>
<text x="127" y="140.7">24</text>
<text x="237.5" y="140.1">6</text>
<text x="237.5" y="142.6">7</text>
<text x="33" y="145.4" transform="rotate(-90 33 145.4)">2</text>
<text x="73.7" y="148.3">10</text>
<text x="74.3" y="145.8">9</text>
<text x="127" y="148.3">21</text>
<text x="127" y="145.8">22</text>
<text x="236.9" y="147.7">10</text>
<text x="237.5" y="145.2">8</text>
<text x="73.7" y="150.9">12</text>
<text x="73.7" y="153.4">13</text>
<text x="127" y="156">18</text>
<text x="127" y="153.4">19</text>
<text x="127" y="150.9">20</text>
<text x="237.5" y="150.2">9</text>
<text x="276.2" y="150.2">11</text>
<text x="127" y="161">15</text>
<text x="127" y="158.5">16</text>
<text x="127" y="163.6">14</text>
<text x="127.6" y="166.1">8</text>
<text x="73.7" y="173.7">11</text>
<text x="73.7" y="168.7">31</text>
<text x="74.3" y="171.2">2</text>
<text x="127.6" y="168.7">6</text>
<text x="141.6" y="172.8" transform="rotate(-90 141.6 172.8)">1</text>
<text x="30.4" y="179.7">1</text>
<text x="35.5" y="179.7">2</text>
<text x="73.7" y="176.3">17</text>
<text x="127" y="176.3">33</text>
<text x="141.6" y="180.4" transform="rotate(-90 141.6 180.4)">2</text>
</g>
</svg>
